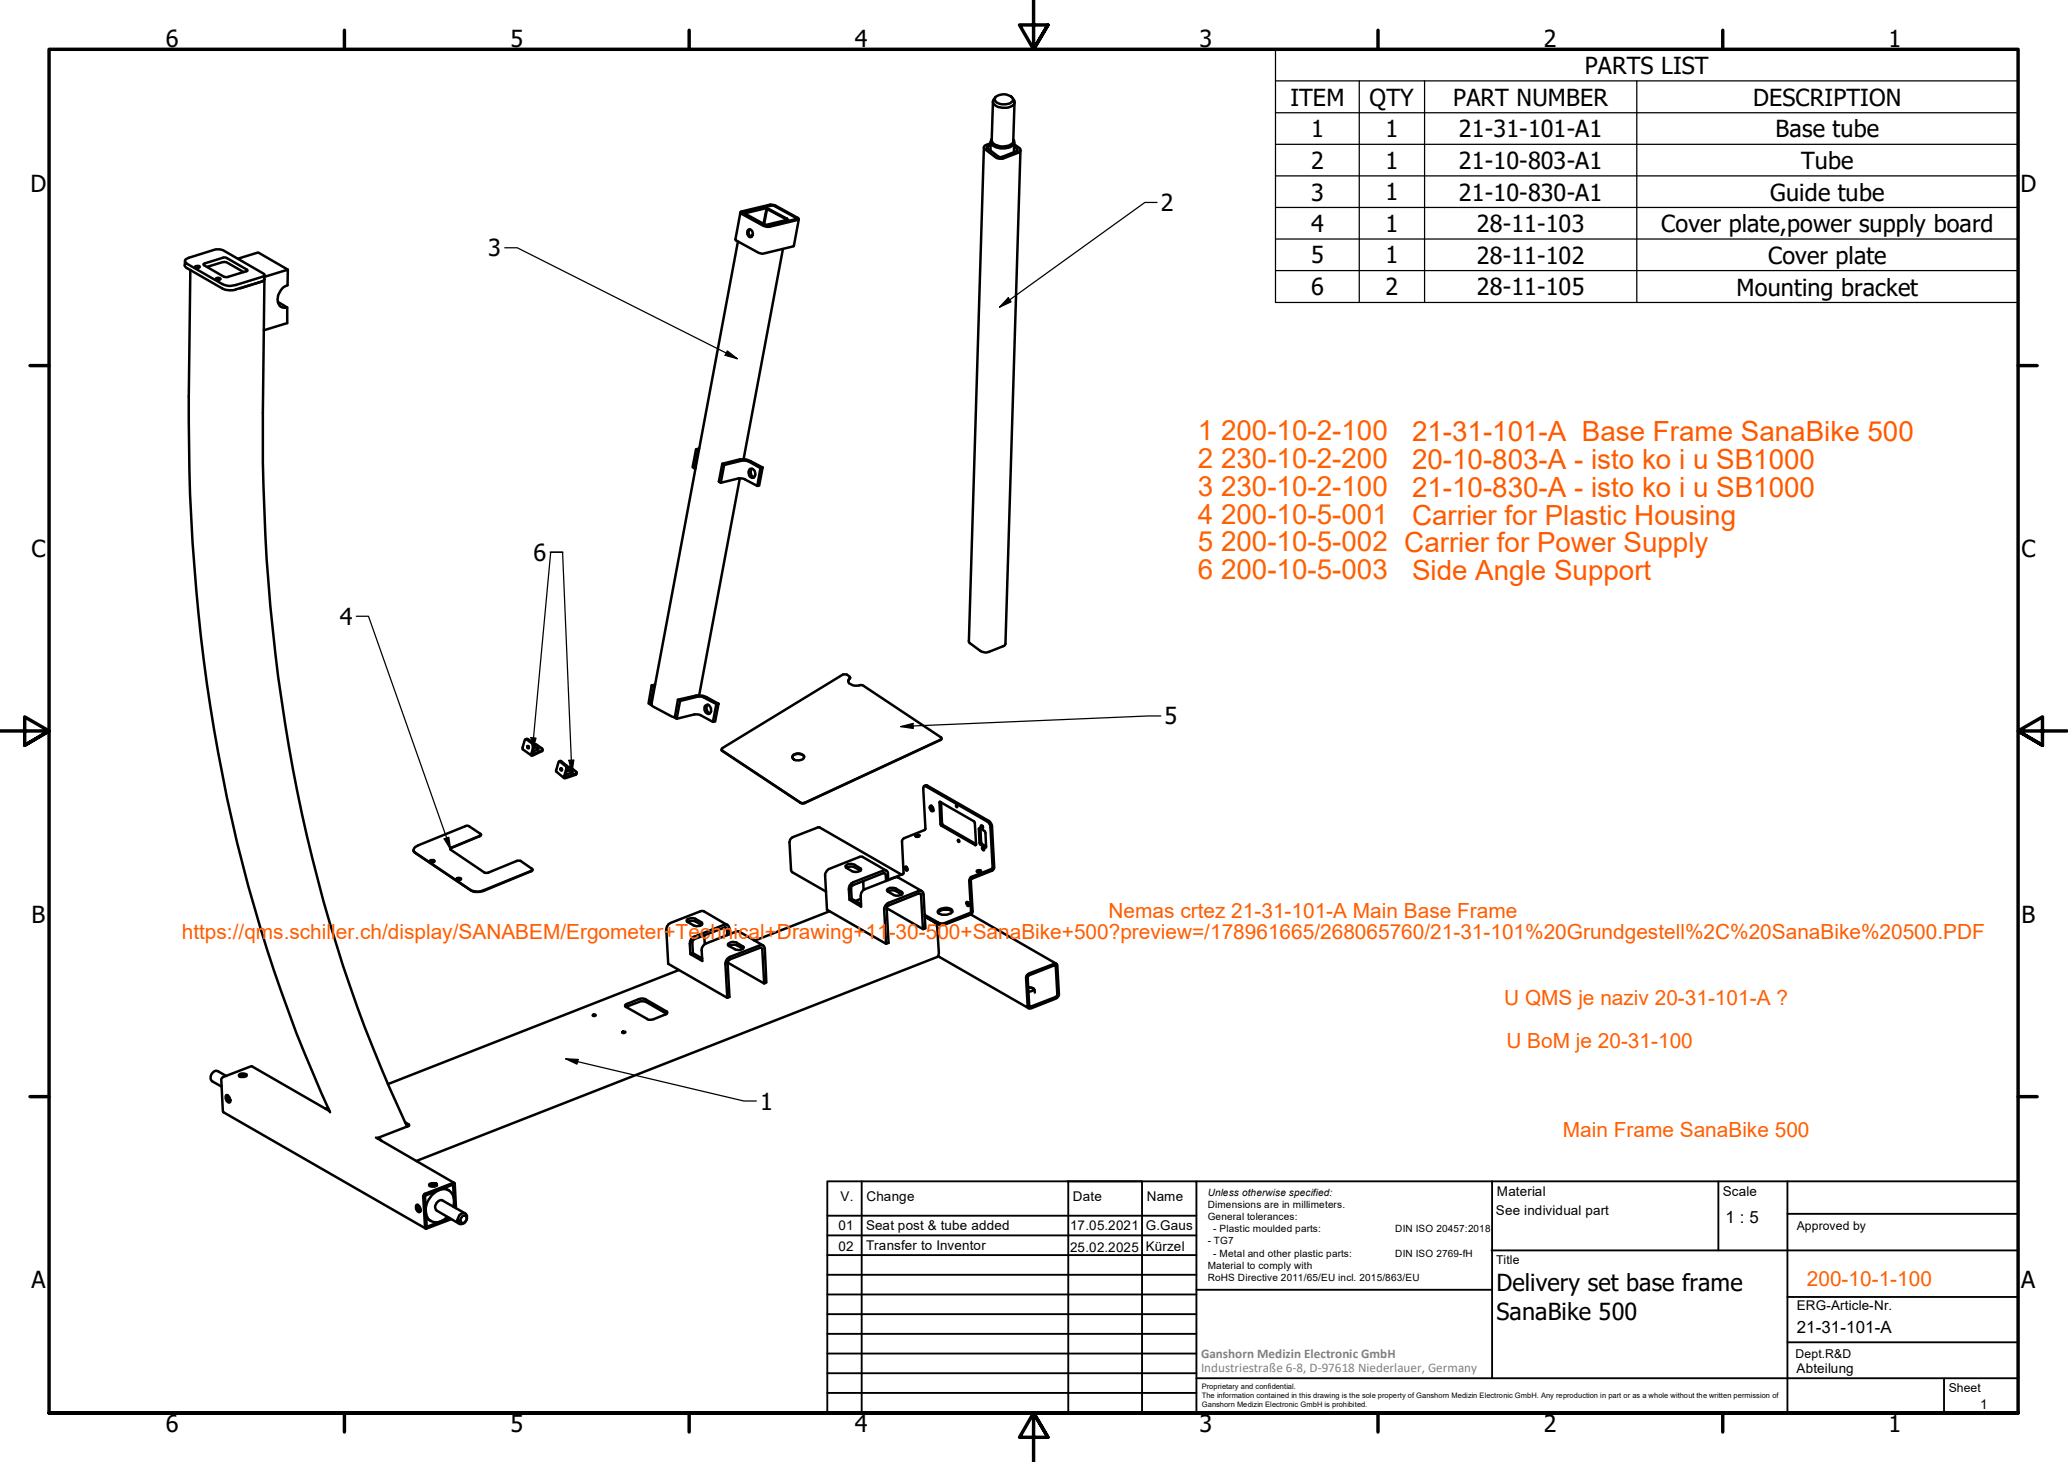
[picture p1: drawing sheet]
<svg xmlns="http://www.w3.org/2000/svg" width="420mm" height="297mm" viewBox="0 0 420 297" stroke-linecap="round" stroke-linejoin="round" font-family="sans-serif">
<!-- layer: Visible (ISO) -->
<g fill="none" stroke="#000" stroke-width=".51">
<path d="M202.2 19.7a1.03 1.03 0 0 0-.5 1.1 1.03 1.03 0 0 0 .9 .8 3.2 3.2 0 0 0 3.4-.4l.1-.3a1.02 1.02 0 0 0-.4-1M202.3 19.7a2.53 2.53 0 0 1 3.4 .3 .93 .93 0 0 1-1 1.1 2.2 2.2 0 0 1-2.6-.8zM199.9 30l-3.1 100.4 2.6 2 .8 .2 .7-.2 3.1-1.2 .3-.4 3-100.3M201.2 29.5l-.6 .3-.1 .3 2.6 1.8h.5l3.2-1.3-.2-.3-.5-.5M201.3 29.1l-1.3 .5-.1 .4 .1 .2 2.3 1.8 .7 .2h.8l3.3-1.3 .2-.2v-.5l-1.2-.9M201.3 28.8l-.1 1.8M201.5 28.2a.96 .96 0 0 0 .6 1.6 3.3 3.3 0 0 0 4-.7v-.5l-.2-.2M201.7 20.6l-.2 7.9a1.92 1.92 0 0 0 2 1.3 2.35 2.35 0 0 0 2.4-1l.2-8M206.1 28.9l-.1 2.1M37.6 53.1l-.1 .9 .3 .3 7.3 4.3a3.5 3.5 0 0 0 2.8 .2l5.3-1.6M37.7 52.8l.7-.4 5.2-1.7h1l.7 .1 8.4 4.9v.3l-.2 .2-5.6 1.7a3.5 3.5 0 0 1-2.8-.2l-7.1-4.1-.3-.3zM38.7 54.8l-.3 25.8a366.2 366.2 0 0 0 12 99.3 302.4 302.4 0 0 0 16.7 46.1"/>
<path d="M39.7 54.1h.8a.45 .45 0 0 1-.3 .4 .45 .45 0 0 1-.5-.2zM41.3 53.6l4.1-1.3h.4l4.5 2.7-4.1 1.3h-.4l-4.3-2.4zM42.1 54.2l3.5-1 .5 .1 3.4 2M43.8 56.6a.57 .57 0 0 1 1 .2l-.5 .1zM48.3 52.6l4.2-1.3 6 3.5M53.2 57.2l-4.4 1.4M53.7 56.8l-.1 .2-.4 .2M53.7 56.8l-.3 27.1a358.5 358.5 0 0 0 12.3 99.2 286.7 286.7 0 0 0 17 45.7M53.7 56.2l4.8-1.4-.1 3.2a2.97 2.97 0 0 0-1.6 4.2l.6 .3h1M53.7 55.9v.9M149.9 49.1l-17.6 94.1 .3 .3 3.8 2 .7 .2M150.4 43.2l-.9 5.6 4.6 2.6 .7 .1 6.4-1.4 1.1-5.6"/>
<path d="M150.5 43l6.3-1.4 .7 .2 4.7 2.5v.2l-.1 .2-6.3 1.4-.7-.2-4.6-2.5zM150.8 43.2l6-1.5 5 2.6 .1 .2-6.4 1.4-4.7-2.6zM151 43.3v.1M151.1 43.2l3.9-1 .8 .1-4.4 1 .1 .2 3.9 2.1 4.7-.9-.1 .2-4.2 .9-.7-.2-4-2.1zM152.1 46.6a.82 .82 0 0 1 .8 .7 .82 .82 0 0 1-.5 .9 .92 .92 0 0 1-.3-1.6zM152.3 46.6a.92 .92 0 0 0 .4 1.5M155.8 42.3l-.7 3.2M155.8 42.5l.3-.1 3.8 2-.3 .1zM155.8 42.5l-.5 3M159.1 50.6l-8 42.7M159.6 44.5v.3M159.9 44.4l-.1 .3"/>
<path d="M160.1 44.8v.1M56.5 61.3l1.9 1.2v3.1l-4.8 1.5M141.4 91.3l-.7 3.6 .4 .3M142 91.5l-.2 .1M142 91.1l-.6 .2 .4 .3-.7 3.6 .3-.1M146.7 94.2l.4 .3-.7 3.6M147.1 94.5l3.6-.9h.7l.7 .2 2.4 1.3 .4-.1M150.3 97.2l-8.3 44.1M152.3 95.4a.92 .92 0 0 1 1 .3 .92 .92 0 0 1 .1 1.1 .65 .65 0 0 1-.8 .2 .65 .65 0 0 1-.5-.7v-.5zM152.8 95.2a1.17 1.17 0 0 0 .4 1.8M154.9 95l-2.4-1.3a3.4 3.4 0 0 0-2.2-.4l-3.6 .9-.7 3.6 .4 .3 3.7-.9h.6l.6 .1 2.6 1.4 .6-3.6M154.9 95l-.7 3.7h-.3"/>
<path d="M132.4 139.2l-.6 3.7 .3 .2M133 139.4l-.2 .1M133.1 139.1l-.7 .1 .4 .3-.7 3.6h.3M172.7 137.7l-.4 .7M106.7 150.2h.6l1.3 1-.5 2.1 2.1-1-.1-.2-1.1-.9-.5-.1M107.3 151.6l.1 .3M107.4 151.6l-.1 .1M108.5 151.9h.3l.5 .3M108.6 151.6l.7 .2 .1 .3-1.1 .6M110.2 152.3v.3l-2.2 .9-.1-.2 .5-1.9-1.3-1.1h-.4l-.5 1.9 1.8 1.3M113.6 154.7h.4l1.3 1.1v.2l-.5 1.8 2.4-.7v-.2l-1.2-1-.2-.1-.5 .1M114 156.1l.2 .3"/>
<path d="M114.2 156.3h-.2M115.1 156.7l.5-.2 .7 .4M115.2 156.4a.69 .69 0 0 1 1.1 .5l-1.4 .4M117.2 157l-.2 .4-2.3 .7-.1-.3 .5-1.9-1.2-1.1-.4-.1-.5 1.9 1.6 1.5M137.7 142.2l.5 .2-.7 3.6M138.2 142.4l3.6-.9h.6l.5 .2 2.6 1.4 .5-.1M143.3 143.4a.74 .74 0 0 1 .9 0 .74 .74 0 0 1 .3 .8 .63 .63 0 0 1-.5 .9 .63 .63 0 0 1-.7-.6l-.2-.8zM143.8 143.2a1.16 1.16 0 0 0 .4 1.8M146 143l-.7 3.6-.5 .1M146 143l-2.4-1.3a4.2 4.2 0 0 0-2.2-.4l-3.7 .9-.6 3.6 .4 .2 3.6-.9h.7l.5 .2 2.5 1.4 .7-3.6M146.7 152l24.5-14.9a1.2 1.2 0 0 1 1.5 .6 .79 .79 0 0 0-.4 .8 .79 .79 0 0 0 .7 .6l.6 .2 1.4-.1 .4 .1 15.9 10.5-.1 .4-28.1 13-.5-.1-15.9-10.6-.1-.2zM161 153.8a1.39 1.39 0 0 1 2.4 0"/>
<path d="M161.3 153.3a1.57 1.57 0 0 1 2.1 .4 1.35 1.35 0 0 1-1.9 .7l-.5-.4zM187.8 159.7l.5-.1 12.6 7.2 .5 .5 .1 .5 .5 8.5-.3 .5-4.3 1.7-.2 .2 .4 6.5-.2 .5-5.6 2.2-1.2-.1-2.7-1.6 2 1.2 .5 .9 .4 5.4-.1 .5-.3 .2-105.8 41.5M191.3 150l-.2 .4-27.8 12.8-.7-.1-16-10.6v-.2M84 172.8l.3 .5 11.3 7.6a3.4 3.4 0 0 0 2.8 .1l9.7-4v-.4M84.2 172.3l.8-.5 10-4 2.7 1.8-.3 .2-5.8 2.5-.2 .2 7 4.8h.9l5.8-2.4h.7l2.3 1.7v.2l-.2 .2-9.5 3.8a3.1 3.1 0 0 1-2.8 0l-11.5-7.8a.54 .54 0 0 1 .1-.7zM87.4 174.9l.3-.2 .5 .1a.46 .46 0 0 1-.4 .5 .46 .46 0 0 1-.5-.3zM88.3 175l-.4-.2-.6 .3M92.6 178.6a.62 .62 0 0 1 1.1 0 .62 .62 0 0 1-1.1 0zM93.7 178.6l-.7-.1-.4 .2M97.7 169.5l-.1 .3-5.8 2.5-.3 .2M171.8 175.9a1.87 1.87 0 0 1 1.8-.2l1.3 .9a1.3 1.3 0 0 1-1.7 .4l-1.2-.7-.2-.2zM172 176.3l.7-.2h.5l1.6 .8"/>
<path d="M175.4 179l.1 1.8M180 179v-1.3l-.2-.2-.3-.1-6.3 2.5-.3 .4 .1 2.3M180.1 176.9l-4.8-2.8-.5-.1-6.5 2.6-.3 .4-.4 .7 .4 7.1 12 7M180.5 178.8l-.1-1.2a.66 .66 0 0 0-.3-.7 .66 .66 0 0 0-.7 0l-6.5 2.6-.3 .4-.1 .8 .1 2.1 .4-.2M180.5 178.7l3.1-1.2-.3-6.5 .2-.5 4.5-1.9-.4-8.3 .1-.5h.4l12.7 7.3 .4 .8 .5 8.5-4.6 2-.2 .5 .4 6.4-5.8 2.3h-.7l-3-1.7M183.2 177.7l-16.9-9.6-5.3 2-.5 .5-.1 .5 .3 5.7 .3 .4 6.8 4M184 176.1a.45 .45 0 0 1 .3 .3 .45 .45 0 0 1-.2 .5l-.3-.6zM184.1 176.1l.3 .6M186 169.7l.2-.1 .6 .1a.38 .38 0 0 1-.4 .3 .38 .38 0 0 1-.4-.3zM186.1 170h.5M189 163.8a.65 .65 0 0 1 .6 .3 .65 .65 0 0 1-.1 .7 .86 .86 0 0 1-.5-1zM189.2 163.7l.1 .6 .4 .4"/>
<path d="M190.9 162.9l7.1 4.1 .3 4.6-.1 .2-7.1-4.2zM191.2 163l.3 4.5 6.8 4M198.4 177l.5-.2 .4 .2a.51 .51 0 0 1-.9 0zM198.9 168.3h.2l1.1 .7 .1 3.2-1.2-.7zM199.1 177.2h-.5M199.2 168.3l.2 3.1 .9 .5M199.3 167.7a.36 .36 0 0 1 .4 .2 .36 .36 0 0 1-.1 .4l-.3-.4zM199.5 172.2l.1-.1a.35 .35 0 0 1 .3 .3 .35 .35 0 0 1-.1 .4zM199.6 167.8l.1 .3M199.8 172.3l.2 .2M137.9 197.1l-59.1 23.2M139.6 186.9a1.77 1.77 0 0 1 1.7-.2l1.2 .7 .2 .4a1.48 1.48 0 0 1-1.8 .2l-1.3-.8z"/>
<path d="M139.7 187.3l.4-.2h1.1l1.4 .8M140.8 193.7l1.9 1M143.1 190l.1 1.8M147.8 187.9l-4.8-2.7-.4-.1-6.3 2.4-.5 .3-.3 .4-.1 .8 .4 6.8 12 6.9M147.8 190l-.1-1.2-.4-.4-6.3 2.5-.3 .5 .1 2.3M147.8 195.6l7.5 4.2 .4-.2-.4-7.1a.69 .69 0 0 0-.9-.4l-6.1 2.3-.6 .5-.3 1 .4 6.8 .4-.1-.4-6.9 .2-.5 .3-.3 6.2-2.4 .4 .3 .4 7M148 191.7a1.54 1.54 0 0 1 1.7-.1l1.4 .9a1.34 1.34 0 0 1-1.8 .3l-1.2-.6-.2-.3zM148.1 192.1l1.2-.2 1.6 .9M148.2 189.8l-.1-1.4-.3-.5-.5-.1-6.5 2.6-.3 .3-.4 1 .2 2.2 .5-.2M155 192.1l-4.8-2.8-.4-.1-6.5 2.6-.6 .5-.1 .5 .1 2.4-2.4-1.3M168.5 185.2l-15.2 5.9M173 182.6l1.9 1.1"/>
<path d="M174.9 182.6l-1.1 .5M180.1 184.5l7.4 4.3 .5-.2-.4-6.9-.1-.4-.3-.3h-.6l-6.3 2.5-.3 .4-.4 .9 .4 7 .5-.2-.4-7 .2-.5 6.3-2.6h.3l.2 .2 .4 7.1M180.3 180.7a1.71 1.71 0 0 1 1.7-.2l1.4 .9a1.15 1.15 0 0 1-1.6 .5l-1.4-.7-.2-.2zM180.4 181.2l.6-.3h.6l1.6 .8M187.3 181l-4.8-2.7-.4-.1-6.8 2.7-.4 .9v2.4l-2.3-1.4M190.6 194.3l18.4 10.5M190.7 184.9a2.29 2.29 0 0 1 2.8 .1v.2a1.99 1.99 0 0 1-2.2 .7l-.2-.2a.49 .49 0 0 1-.5-.3 .49 .49 0 0 1 .1-.5zM193.5 185.3a2.36 2.36 0 0 0-2.9 .1M196.4 183.2a.45 .45 0 0 1 .4 .4 .45 .45 0 0 1-.1 .5l-.4-.6zM196.7 183.3l.2 .6M197.2 185.8l17.4 10M208.9 198.4l.1-.2 5.4-2.1 .4 6.2-.3 .3-5.3 1.9z"/>
<path d="M208.9 197.9l5.5-2.1a.44 .44 0 0 1 .4 .5l.3 6.1-.5 .5-5.4 2a.44 .44 0 0 1-.4-.5l-.3-5.8zM46 218.6l-1.7-.9a1.24 1.24 0 0 0-1.3 .5 1.24 1.24 0 0 0 .1 1.5l1.9 1.1M48.6 218.4a1.16 1.16 0 0 1 1.5 0 1.08 1.08 0 0 1-1.6 .1zM50 218.6l-.5-.2-.9 .3M120.5 206.2l.2-.1 .3 .1a.31 .31 0 0 1-.3 .2 .31 .31 0 0 1-.2-.2zM126.4 209.7l.6-.1 .1 .1-.4 .2h-.3zM127.1 204.1l2.7-1.1 1.2-.1 4.5 2.6 .1 .3-.2 .2-2.6 1.1-1 .1-4.7-2.7zM127.2 204.6l2.8-1.2h.8l.5 .2 4.1 2.4M208.9 200.6a1.06 1.06 0 0 1 1.3 1.1M208.9 200.7l.5-.1 .6 .4-.2 .3-.9 .1M46 222.5a1.01 1.01 0 0 1 .6 1.5 1.11 1.11 0 0 1-.6-1.5zM46.2 222.5a1.19 1.19 0 0 0 .5 1.4"/>
<path d="M66.2 225.3l.2-.1 .4 .3M66.7 225.1l-.5 .1M66.9 225.7l-15.7-9.1-6 2.3-.2 .4 .3 6.4 .1 .3 41.1 23.6M76.4 231.1l15.9 9.2M76.8 231.2l.7 .6M76.8 231.2v.2M82.3 228l.8 .5v.2l-6.3 2.5M82.7 228.8h.1M84.6 244.8a.97 .97 0 0 1 .7 1.4 .94 .94 0 0 1-.7-1.4zM84.9 244.8a1.07 1.07 0 0 0 .5 1.3M86.6 247.5l1 .6M87.3 240.5l1.2-.1 .3 .3a1.08 1.08 0 0 1-1.6 .1z"/>
<path d="M88.7 240.9l-.8-.2-.6 .3M90.3 241.3l.9 .6M92.1 245.2a2.42 2.42 0 0 0-2.3-3.6 4.2 4.2 0 0 0-2.7 6.1 2.6 2.6 0 0 0 3.8-.4M92.3 245.3l-.3-4.5-5.3 2-.3 .3 .3 6.1 4.6-1.8M92.6 245.5l-.2-5.1-.2-.1-5.9 2.3-.3 .3 .4 6.6 .2 .2 5.1-2M93.3 246.9a.87 .87 0 0 1 1.3-.3 .87 .87 0 0 1 .1 1.3 .9 .9 0 0 1-.9 .8 .9 .9 0 0 1-.8-1zM93.9 247.1a.6 .6 0 0 1 .9 .2 .6 .6 0 0 1-.2 .8 .59 .59 0 0 1-1 .2 .59 .59 0 0 1 .2-1zM94.6 246.6l-4.6-2.6a1.23 1.23 0 0 0-1.6 1.2l.2 .7 4.7 2.8"/>
<circle cx="107.3" cy="151.8" r=".22"/>
<circle cx="114" cy="156.4" r=".22"/>
<circle cx="194.4" cy="163.8" r=".2"/>
<circle cx="194.8" cy="170.9" r=".2"/>
</g>
<circle cx="108.3" cy="152.7" r=".25" fill="#000"/>
<!-- layer: Symbol (ISO) -->
<g fill="none" stroke="#000" stroke-width=".25">
<path d="M259.1 16.4v-6.4h150.9v6.4M259.1 16.4h150.9v6.5M259.1 16.4v45.1h150.9v-38.6M276.2 16.4v45.1M289.4 16.4v45.1M332.5 16.4v45.1M259.1 22.9h150.9M259.1 29.3h150.9M259.1 35.7h150.9M102.6 50.3h2.5l44.7 22.6M235.1 41.1h-2.5l-29.5 21.3M259.1 42.1h150.9"/>
<path d="M259.1 48.6h150.9M259.1 55h150.9M147.8 71.3l2 1.6-2.5-.7zM204.9 60.5l.5 .8-2.3 1.1zM111.8 112.2h2.5l1.9 44.8M114.4 112.2h-2.5l-3.7 40.2M72.4 125.2h2.5l16.7 47.4M107.9 149.8l1 .2-.7 2.4zM115.6 154.5l1-.1-.4 2.6zM183 147.6l2.5-.6v1zM235.8 145.5h-2.5l-50.3 2.1M90.2 170.4l1-.3 .4 2.5z"/>
<path d="M114.9 215.1l2.6 .2-.3 .9zM114.9 215.1l36.2 8.6h2.6"/>
</g>
<!-- layer: Border (ISO) -->
<g fill="none" stroke="#000" stroke-width=".7">
<path d="M70 6.1v3.9M140 6.1v3.9M210 0v10l-2.9-4.9h5.8l-2.9 4.9 2.9-4.9M280 6.1v3.9M350 6.1v3.9M6.1 74.3h3.9M410 74.3h3.9M0 148.5h10l-5-2.8v5.7l5-2.9-5 2.9M420 148.5h-10l5-2.8v5.7l-5-2.9 5 2.9M6.1 222.8h3.9M410 222.8h3.9M10 287.1v-277.1h400v277.1h-400h400"/>
<path d="M70 287.1v3.8M140 287.1v3.8M212.9 292l-2.9-4.9 2.9 4.9h-5.8l2.9-4.9v9.9M280 287.1v3.8M350 287.1v3.8"/>
</g>
<!-- layer: TitleBlock -->
<g fill="none" stroke="#000" stroke-width=".38">
<path d="M168.1 251h75M168.1 247h75M168.1 255h75M168.1 259h75M175.1 240v47M216.9 240h15M217 240v47M232 240v47M243.1 240.1v46.9h-75v-47h241.9v47.1h-167M303 254h107M303.1 240v40M349.1 240v14"/>
<path d="M363.2 240v47.1M363.2 246.6h46.8M168.1 271h75M168.1 263h75M168.1 267h75M168.1 275h75M168.1 279h75M243.1 262.1h60M363.2 272.7h46.8M363.2 263.5h46.8M168.1 283h75M216.9 287h15"/>
<path d="M243.1 280h166.9M395 280.1v7"/>
</g>
<!-- layer: Symbol (ISO) -->
<path d="M147.8 71.3l2 1.6-2.5-.7zM204.9 60.5l.5 .8-2.3 1.1zM107.9 149.8l1 .2-.7 2.4zM115.6 154.5l1-.1-.4 2.6zM183 147.6l2.5-.6v1zM90.2 170.4l1-.3 .4 2.5zM114.9 215.1l2.6 .2-.3 .9z" fill="#000"/>
<g font-size="5.6" fill="#ff6100">
<text x="243.4" y="89.5">1 200-10-2-100</text>
<text x="243.4" y="95.1">2 230-10-2-200</text>
<text x="243.4" y="100.7">3 230-10-2-100</text>
<text x="243.4" y="106.4">4 200-10-5-001</text>
<text x="243.4" y="112">5 200-10-5-002 Carrier for Power Supply</text>
<text x="243.4" y="117.7">6 200-10-5-003</text>
</g>
<g font-size="5.6" fill="#ff5800">
<text x="286.9" y="89.7">21-31-101-A Base Frame SanaBike 500</text>
<text x="286.9" y="95.3">20-10-803-A - isto ko i u SB1000</text>
<text x="286.9" y="101">21-10-830-A - isto ko i u SB1000</text>
<text x="286.9" y="106.6">Carrier for Plastic Housing</text>
<text x="286.9" y="117.9">Side Angle Support</text>
</g>
<g font-size="4.8">
<text x="33.7" y="9.6">6</text>
<text x="103.7" y="9.6">5</text>
<text x="173.7" y="9.6">4</text>
<text x="243.7" y="9.6">3</text>
<text x="313.7" y="9.6">2</text>
<text x="383.7" y="9.6">1</text>
<text x="322" y="15">PARTS LIST</text>
<text x="262.2" y="21.4">ITEM</text>
<text x="278.3" y="21.4">QTY</text>
<text x="295.3" y="21.4">PART NUMBER</text>
<text x="356.2" y="21.4">DESCRIPTION</text>
<text x="266.4" y="27.9">1</text>
<text x="281.5" y="27.9">1</text>
<text x="296.4" y="27.9">21-31-101-A1</text>
<text x="360.7" y="27.9">Base tube</text>
<text x="266.4" y="34.3">2</text>
<text x="281.5" y="34.3">1</text>
<text x="296.4" y="34.3">21-10-803-A1</text>
<text x="366" y="34.3">Tube</text>
<text x="6.2" y="38.9">D</text>
<text x="266.4" y="40.8">3</text>
<text x="281.5" y="40.7">1</text>
<text x="296.4" y="40.8">21-10-830-A1</text>
<text x="359.7" y="40.8">Guide tube</text>
<text x="410.5" y="38.9">D</text>
<text x="235.8" y="42.9">2</text>
<text x="266.4" y="47.1">4</text>
<text x="281.5" y="47.1">1</text>
<text x="300" y="47.2">28-11-103</text>
<text x="337.5" y="47.2">Cover plate,power supply board</text>
<text x="99.2" y="52.1">3</text>
<text x="266.4" y="53.5">5</text>
<text x="281.5" y="53.5">1</text>
<text x="300" y="53.6">28-11-102</text>
<text x="359.2" y="53.6">Cover plate</text>
<text x="266.4" y="60">6</text>
<text x="281.5" y="60">2</text>
<text x="300" y="60">28-11-105</text>
<text x="352.8" y="60.1">Mounting bracket</text>
<text x="6.4" y="113.1">C</text>
<text x="108.4" y="113.9">6</text>
<text x="410.7" y="113.1">C</text>
<text x="69" y="127">4</text>
<text x="236.6" y="147.2">5</text>
<text x="6.4" y="187.4">B</text>
<text x="410.7" y="187.4">B</text>
<text x="154.4" y="225.5">1</text>
<text x="6.4" y="261.7">A</text>
<text x="304" y="262.4">Delivery set base frame</text>
<text x="410.7" y="261.7">A</text>
<text x="304" y="268.1">SanaBike 500</text>
<text x="33.7" y="290.9">6</text>
<text x="103.7" y="290.9">5</text>
<text x="173.7" y="290.9">4</text>
<text x="243.7" y="290.9">3</text>
<text x="313.7" y="290.9">2</text>
<text x="383.7" y="290.9">1</text>
</g>
<g font-size="4.2" fill="#ff5c00">
<text x="36.9" y="190.8">https://qms.schiller.ch/display/SANABEM/Ergometer+Technical+Drawing+11-30-500+SanaBike+500?preview=/178961665/268065760/21-31-101%20Grundgestell%2C%20SanaBike%20500.PDF</text>
<text x="225.2" y="186.6">Nemas crtez 21-31-101-A Main Base Frame</text>
</g>
<g font-size="4.2" fill="#ff6100">
<text x="305.6" y="204.1">U QMS je naziv 20-31-101-A ?</text>
<text x="306.1" y="212.9">U BoM je 20-31-100</text>
</g>
<g font-size="4.2" fill="#ff6200">
<text x="317.5" y="231">Main Frame SanaBike 500</text>
<text x="367.1" y="261.3">200-10-1-100</text>
</g>
<g font-size="3.4">
<text x="350.6" y="248.5">1 : 5</text>
<text x="365.1" y="270.9">21-31-101-A</text>
</g>
<g font-size="2.7">
<text x="170.8" y="244">V.</text>
<text x="176" y="244">Change</text>
<text x="218" y="244">Date</text>
<text x="233" y="244">Name</text>
<text x="304.1" y="243">Material</text>
<text x="350" y="243.1">Scale</text>
<text x="170.4" y="249.9">01</text>
<text x="176" y="249.9">Seat post &amp; tube added</text>
<text x="217.4" y="250">17.05.2021</text>
<text x="232.8" y="250">G.Gaus</text>
<text x="303.9" y="246.8">See individual part</text>
<text x="170.4" y="254.1">02</text>
<text x="176" y="254">Transfer to Inventor</text>
<text x="217.4" y="254.3">25.02.2025</text>
<text x="232.8" y="254.2">Kürzel</text>
<text x="365.1" y="266.1">ERG-Article-Nr.</text>
<text x="365" y="279">Abteilung</text>
<text x="402.3" y="286.2">1</text>
</g>
<g font-size="2.7" fill="#808080">
<text x="244" y="275.8">Ganshorn Medizin Electronic GmbH</text>
<text x="244" y="278.7">Industriestraße 6-8, D-97618 Niederlauer, Germany</text>
</g>
<g font-size="2.5">
<text x="365.1" y="249.9">Approved by</text>
<text x="304" y="256.8">Title</text>
<text x="364.8" y="275.8">Dept.R&amp;D</text>
<text x="395.9" y="282.9">Sheet</text>
</g>
<g font-size="2">
<text x="245.4" y="242.9">Unless otherwise specified:</text>
<text x="245.4" y="245.4">Dimensions are in millimeters.</text>
<text x="245.4" y="247.9">General tolerances:</text>
<text x="246.5" y="250.4">- Plastic moulded parts:</text>
<text x="283.5" y="250.4">DIN ISO 20457:2018</text>
<text x="245.4" y="252.8">- TG7</text>
<text x="245.4" y="257.9">Material to comply with</text>
<text x="246.5" y="255.4">- Metal and other plastic parts:</text>
<text x="283.5" y="255.4">DIN ISO 2769-fH</text>
<text x="245.4" y="260.3">RoHS Directive 2011/65/EU incl. 2015/863/EU</text>
</g>
<g font-size="1.5">
<text x="244.2" y="282.2">Proprietary and confidential.</text>
<text x="244.2" y="284">The information contained in this drawing is the sole property of Ganshorn Medizin Electronic GmbH. Any reproduction in part or as a whole without the written permission of</text>
<text x="244.2" y="285.8">Ganshorn Medizin Electronic GmbH is prohibited.</text>
</g>
</svg>
